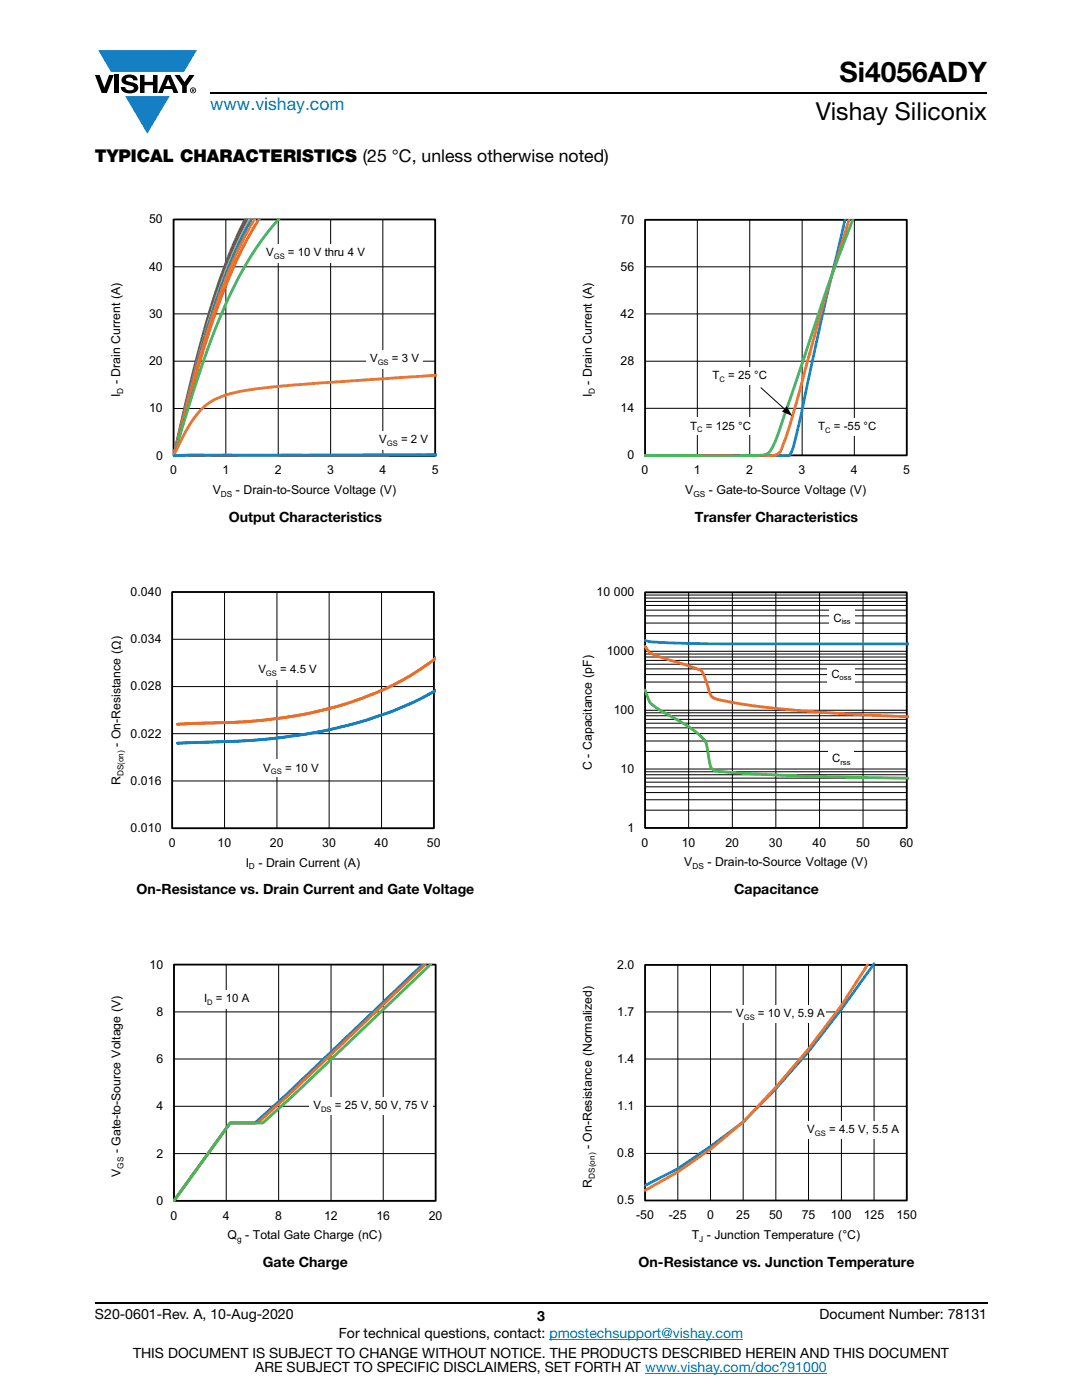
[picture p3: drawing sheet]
<svg xmlns="http://www.w3.org/2000/svg" width="216mm" height="279mm" viewBox="0 0 216 279" stroke-linecap="round" stroke-linejoin="round" font-family="sans-serif">
<g fill="#147fc3">
<path d="M19.6 10h19.7l-2.6 4.3h-1.1h-13.5z"/>
<path d="M25 19.2h8.9l-4.5 7.5z"/>
</g>
<g fill="#000">
<path d="M18.9 15h1l.9 2.5 1-2.5h.9l-1.4 3.6h-1zM22.9 15h.9v3.6h-.9zM24.6 15.3a2.1 2.1 0 0 1 2.8 .3l.1 .4h-.9a.79 .79 0 0 0-.7-.5 .79 .79 0 0 0-.8 .4l.3 .3 1 .2a1.08 1.08 0 0 1 1.2 1 1.08 1.08 0 0 1-1.1 1.2 1.73 1.73 0 0 1-2.4-1.2h.9a.96 .96 0 0 0 .8 .6 .96 .96 0 0 0 .9-.4 1.31 1.31 0 0 0-1.2-.6 1.03 1.03 0 0 1-1.1-.6 1.03 1.03 0 0 1 .2-1.1zM27.9 15h.9v1.3h1.7v-1.3h.9v3.6h-.9v-1.6h-1.7v1.6h-.9zM34.8 15h1.1l.9 1.4 1-1.4h1l-1.5 2.2v1.4h-.9v-1.4z"/>
<path d="M33.6 15.9l.5 1.3h-1.1zM33.1 15l-1.6 3.6h1l.3-.8h1.5l.3 .8h1l-1.6-3.6z"/>
<path d="M38.4 17.8h.2v.2h-.2zM38.3 17.7v.7h.1v-.3l.4 .3-.2-.3 .2-.2-.1-.2z"/>
<path d="M38.1 18a.46 .46 0 0 1 .9 0 .46 .46 0 0 1-.9 0zM37.9 18a.6 .6 0 0 0 1.2 0 .6 .6 0 0 0-1.2 0z"/>
</g>
<path d="M42 18.6h155M18.9 260h178.1" fill="none" stroke="#000" stroke-width=".36"/>
<path d="M109.6 267.3h38.7M128.7 274h36.3" fill="none" stroke="#007ec4" stroke-width=".2"/>
<path d="M34.6 53.2h52.2M45.1 43.8v47.2M55.5 43.8v47.2M66 43.8v47.2M76.4 43.8v47.2M34.6 72.1h52.2M34.6 62.6h52.2M34.6 91h52.2M34.6 81.5h52.2M34.6 91v-47.2h52.2v47.2" fill="none" stroke="#000" stroke-width=".2"/>
<path d="M34.6 43.8h52.2v47.1h-52.2z" fill="none" stroke="#000" stroke-width=".35"/>
<path d="M49 43.7l-1.8 3.7-1.8 4.2-1.9 5.2-1.7 5.4-3.1 11.6-4.1 17.1 52.6-.2" fill="none" stroke="#4e843e" stroke-width=".55"/>
<path d="M49.5 43.7l-1.8 3.6-1.8 4.1-3.5 9.7-3.2 11.5-4.6 18.3" fill="none" stroke="#b04324" stroke-width=".55"/>
<path d="M49.9 43.7l-2 3.8-1.8 4.2-1.5 3.8-2 5.7-2.9 9.6-5.1 20.1" fill="none" stroke="#51c4ce" stroke-width=".55"/>
<path d="M50.3 43.7l-1.8 3.3-2 4.4-1.8 4.3-1.8 5.2-3.4 11.4-4.9 18.6" fill="none" stroke="#2d5d9d" stroke-width=".55"/>
<path d="M50.8 43.7l-1.9 3.5-2.2 4.5-1.7 4.2-2.2 6.1-3.4 10.9-4.8 18" fill="none" stroke="#fec626" stroke-width=".55"/>
<path d="M51.7 43.7l-2.1 3.6-2.1 4-2 4.5-2.1 5.6-3.8 11.7-5 17.8" fill="none" stroke="#ee2d2d" stroke-width=".55"/>
<path d="M55.6 43.7l-2.6 3.2-2.7 3.9-2.5 4.2-2.7 5.6-2.3 5.5-2.2 6-6 18.8" fill="none" stroke="#48b85c" stroke-width=".55"/>
<path d="M87.2 74.9l-23.4 1.5-10.7 1a30.5 30.5 0 0 0-10.7 2.6 17.8 17.8 0 0 0-6.2 7.8l-1.6 3.1" fill="none" stroke="#f37229" stroke-width=".55"/>
<path d="M87.2 90.8h-48.7l-3.9 .1" fill="none" stroke="#1782c5" stroke-width=".55"/>
<g fill="#fff">
<path d="M52.3 48.7h21.4v3.8h-21.4z"/>
<path d="M73 69.9h11.4v3.8h-11.4z"/>
<path d="M74.9 86h11.3v3.8h-11.3z"/>
</g>
<path d="M34.3 118.1h52.3v47.2h-52.3zM44.8 118.1v47.2M55.3 118.1v47.2M65.7 118.1v47.2M76.1 118.1v47.2M34.3 137h52.3M34.3 127.6h52.3M34.3 155.9h52.3M34.3 146.4h52.3" fill="none" stroke="#000" stroke-width=".2"/>
<path d="M34.4 118.1h52.2v47.2h-52.2z" fill="none" stroke="#000" stroke-width=".35"/>
<path d="M86.9 137.9l-.3 .1a80.9 80.9 0 0 1-30.5 9.2 251.7 251.7 0 0 1-20.7 1.1" fill="none" stroke="#147fc3" stroke-width=".55"/>
<path d="M86.9 131.4l-1.1 .8a63.7 63.7 0 0 1-25.8 10.5l-3.4 .5a131 131 0 0 1-18.7 1.2l-2.5 .1" fill="none" stroke="#f16b22" stroke-width=".55"/>
<path d="M22.4 128.3a.92 .92 0 0 1 1.5 .1v-.4h.2v.6l-.3-.1a.71 .71 0 0 0-.8-.2 .71 .71 0 0 0-.5 .7 .81 .81 0 0 0 1.3-.1h.3v.7h-.2v-.5a.85 .85 0 0 1-1.2 .3 .85 .85 0 0 1-.3-1.1z" fill="#000"/>
<g fill="#fff">
<path d="M50.8 131.9h13.2v3.8h-13.2z"/>
<path d="M51.7 151.6h12.7v3.5h-12.7z"/>
</g>
<path d="M34.7 192.5h52.2v47.2h-52.2zM45.1 192.5v47.2M55.6 192.5v47.2M66.1 192.5v47.2M76.5 192.5v47.2M34.7 211.3h52.2M34.7 201.9h52.2M34.7 230.2h52.2M34.7 220.8h52.2" fill="none" stroke="#000" stroke-width=".2"/>
<path d="M34.7 192.5h52.2v47.1h-52.2z" fill="none" stroke="#000" stroke-width=".35"/>
<path d="M84.3 192.5l-27.2 25.9-6.2 5.7h-5l-11.2 15.5" fill="none" stroke="#147fc3" stroke-width=".55"/>
<path d="M84.8 192.5l-27.1 25.9-6.3 5.7h-5.5l-11.2 15.5" fill="none" stroke="#f16b22" stroke-width=".55"/>
<path d="M85.9 192.5l-27.2 25.9-6.3 5.7h-6.5l-11.2 15.5" fill="none" stroke="#48b74e" stroke-width=".55"/>
<g fill="#fff">
<path d="M39.9 197.5h10.6v3.8h-10.6z"/>
<path d="M61.7 219h24.6v3.5h-24.6z"/>
</g>
<path d="M128.7 43.9h52.2v47h-52.2zM128.7 53.3h52.2M139.1 43.9v47M149.6 43.9v47M160.1 43.9v47M170.5 43.9v47M128.7 72.1h52.2M128.7 62.6h52.2M128.7 81.5h52.2" fill="none" stroke="#000" stroke-width=".2"/>
<path d="M128.7 43.9h52.2v47h-52.2z" fill="none" stroke="#000" stroke-width=".35"/>
<path d="M168.6 43.8l-3.9 16.3-3.3 15.1a183.4 183.4 0 0 1-3.3 14.6l-.3 .6a1.02 1.02 0 0 1-1.4 .6l-2.1-.1h-25.6" fill="none" stroke="#1782c5" stroke-width=".55"/>
<path d="M169.4 43.8l-4.7 15.4-4.4 16.1a124.9 124.9 0 0 1-4.6 14.8 2.61 2.61 0 0 1-2.1 .9l-24.9-.1" fill="none" stroke="#f37229" stroke-width=".55"/>
<path d="M170.2 43.8l-5 13.3-9.4 27.9a16.1 16.1 0 0 1-2.4 5.4 4.9 4.9 0 0 1-3.2 .5h-21.5" fill="none" stroke="#48b85c" stroke-width=".55"/>
<g fill="#fff">
<path d="M136.9 83.3h13.8v3.6h-13.8z"/>
<path d="M141.4 73.3h12.4v3.5h-12.4z"/>
<path d="M162.5 83.4h13.2v3.5h-13.2z"/>
</g>
<g fill="none" stroke="#000" stroke-width=".2">
<path d="M151.8 77.3l5 4.5M128.7 119.4h52.2M128.7 118.8h52.2M128.7 118.2h52.2v47h-52.2zM137.4 118.2v47M146.1 118.2v47M154.8 118.2v47M163.5 118.2v47M172.2 118.2v47M128.7 138.2h52.2M128.7 136.1h52.2M128.7 134.6h52.2"/>
<path d="M128.7 133.5h52.2M128.7 132.6h52.2M128.7 131.8h52.2M128.7 131.1h52.2M128.7 130.5h52.2M128.7 126.4h52.2M128.7 124.3h52.2M128.7 122.9h52.2M128.7 121.8h52.2M128.7 120.8h52.2M128.7 120h52.2M128.7 130h52.2"/>
<path d="M128.7 159.6h52.2M128.7 158.2h52.2M128.7 157h52.2M128.7 156.1h52.2M128.7 155.3h52.2M128.7 154.6h52.2M128.7 154h52.2M128.7 150h52.2M128.7 147.9h52.2M128.7 146.4h52.2M128.7 145.3h52.2M128.7 144.3h52.2"/>
<path d="M128.7 143.6h52.2M128.7 142.8h52.2M128.7 142.3h52.2M128.7 153.5h52.2M128.7 141.7h52.2M128.7 161.7h52.2"/>
</g>
<path d="M157 81.1l1.1 1.9-2.1-.9z" fill="#000"/>
<path d="M128.7 118.2h52.2v47h-52.2z" fill="none" stroke="#000" stroke-width=".35"/>
<path d="M128.7 127.8l1.2 .3 2 .1 9 .3h40.3" fill="none" stroke="#147fc3" stroke-width=".55"/>
<path d="M128.7 129a5 5 0 0 0 3.5 2.3l6.4 2a2.24 2.24 0 0 1 2 1.7l.3 .9a8 8 0 0 0 1.3 3.3l.7 .3 3.8 .8 9 1.2 11.3 .9 14.2 .6" fill="none" stroke="#f16b22" stroke-width=".55"/>
<path d="M128.7 137.7a5.2 5.2 0 0 0 1.8 3.2l6.7 4a16.7 16.7 0 0 1 3.5 3l.3 .9 .5 3a2.2 2.2 0 0 0 1 1.9l.4 .2 3.5 .3 8.7 .5 26.1 .6" fill="none" stroke="#48b74e" stroke-width=".55"/>
<g fill="#fff">
<path d="M165.5 121.6h5v3.6h-5z"/>
<path d="M165.2 149.8h5.2v3.5h-5.2z"/>
<path d="M165.1 132.8h5.5v3.6h-5.5z"/>
</g>
<path d="M128.7 192.6h52.2v47h-52.2zM135.3 192.6v47M141.8 192.6v47M148.3 192.6v47M154.8 192.6v47M161.3 192.6v47M167.9 192.6v47M174.4 192.6v47M128.7 211.4h52.2M128.7 202h52.2M128.7 230.2h52.2M128.7 220.8h52.2" fill="none" stroke="#000" stroke-width=".2"/>
<path d="M128.7 192.6h52.2v47h-52.2z" fill="none" stroke="#000" stroke-width=".35"/>
<path d="M174.4 192.3l-6.5 9.1-6.6 8.5-6.5 7.4-6.5 6.6-6.5 4.9-6.5 4.4-6.6 3.4" fill="none" stroke="#1782c5" stroke-width=".55"/>
<path d="M173.1 192.6a171.3 171.3 0 0 1-24.8 31.3l-6.6 5.5-6.5 4.5-6.5 3.7" fill="none" stroke="#f37229" stroke-width=".55"/>
<g fill="#fff">
<path d="M160.3 223.7h19.2v3.6h-19.2z"/>
<path d="M146.1 200.6h18.6v3.6h-18.6z"/>
</g>
<text font-size="5.6" x="167.5" y="16.4">Si4056ADY</text>
<text font-size="4.9" x="162.8" y="24">Vishay Siliconix</text>
<text font-size="3.5" fill="#007ec4" x="42" y="21.9">www.vishay.com</text>
<text font-size="3.5" x="18.9" y="32.3">TYPICAL CHARACTERISTICS (25 °C, unless otherwise noted)</text>
<g font-size="2.8">
<text x="45.7" y="104.1">Output Characteristics</text>
<text x="138.7" y="104.1">Transfer Characteristics</text>
<text x="27.2" y="178.5">On-Resistance vs. Drain Current and Gate Voltage</text>
<text x="146.5" y="178.5">Capacitance</text>
<text x="52.4" y="252.8">Gate Charge</text>
<text x="127.4" y="252.8">On-Resistance vs. Junction Temperature</text>
<text x="18.9" y="263.3">S20-0601-Rev. A, 10-Aug-2020</text>
<text x="107.2" y="263.6">3</text>
<text x="163.6" y="263.3">Document Number: 78131</text>
<text x="67.6" y="267.1">For technical questions, contact: pmostechsupport@vishay.com</text>
<text x="26.5" y="271">THIS DOCUMENT IS SUBJECT TO CHANGE WITHOUT NOTICE. THE PRODUCTS DESCRIBED HEREIN AND THIS DOCUMENT</text>
<text x="50.9" y="273.8">ARE SUBJECT TO SPECIFIC DISCLAIMERS, SET FORTH AT www.vishay.com/doc?91000</text>
</g>
<g font-size="2.5">
<text x="29.8" y="44.6">50</text>
<text x="123.8" y="44.7">70</text>
<text x="29.8" y="54">40</text>
<text x="123.8" y="54.1">56</text>
<text x="29.8" y="63.5">30</text>
<text x="123.8" y="63.5">42</text>
<text x="24" y="76.7" transform="rotate(-90 24 76.7)">- Drain Current (A)</text>
<text x="29.8" y="72.9">20</text>
<text x="118.1" y="76.8" transform="rotate(-90 118.1 76.8)">- Drain Current (A)</text>
<text x="123.8" y="72.9">28</text>
<text x="24" y="79.3" transform="rotate(-90 24 79.3)">I</text>
<text x="29.8" y="82.3">10</text>
<text x="118.1" y="79.3" transform="rotate(-90 118.1 79.3)">I</text>
<text x="123.8" y="82.3">14</text>
<text x="31.1" y="91.7">0</text>
<text x="33.9" y="94.7">0</text>
<text x="44.4" y="94.7">1</text>
<text x="54.8" y="94.7">2</text>
<text x="65.3" y="94.7">3</text>
<text x="75.7" y="94.7">4</text>
<text x="86.2" y="94.7">5</text>
<text x="125.2" y="91.7">0</text>
<text x="128" y="94.6">0</text>
<text x="138.5" y="94.6">1</text>
<text x="148.9" y="94.6">2</text>
<text x="159.4" y="94.6">3</text>
<text x="169.8" y="94.6">4</text>
<text x="180.2" y="94.6">5</text>
<text x="42.4" y="98.6">V</text>
<text x="47.1" y="98.6">- Drain-to-Source Voltage (V)</text>
<text x="136.7" y="98.5">V</text>
<text x="141.4" y="98.5">- Gate-to-Source Voltage (V)</text>
<text x="26" y="118.9">0.040</text>
<text x="119" y="119">10 000</text>
<text x="24.1" y="127.8" transform="rotate(-90 24.1 127.8)">)</text>
<text x="26" y="128.4">0.034</text>
<text x="121.1" y="130.8">1000</text>
<text x="26" y="137.8">0.028</text>
<text x="122.5" y="142.5">100</text>
<text x="24.1" y="149.1" transform="rotate(-90 24.1 149.1)">- On-Resistance (</text>
<text x="26" y="147.2">0.022</text>
<text x="118.1" y="153.6" transform="rotate(-90 118.1 153.6)">C - Capacitance (pF)</text>
<text x="123.8" y="154.3">10</text>
<text x="24.1" y="156.7" transform="rotate(-90 24.1 156.7)">R</text>
<text x="26" y="156.7">0.016</text>
<text x="26" y="166.1">0.010</text>
<text x="125.2" y="166">1</text>
<text x="33.7" y="169">0</text>
<text x="43.4" y="169">10</text>
<text x="49" y="172.9">I</text>
<text x="51.6" y="172.9">- Drain Current (A)</text>
<text x="53.9" y="169">20</text>
<text x="64.3" y="169">30</text>
<text x="74.8" y="169">40</text>
<text x="85.2" y="169">50</text>
<text x="128" y="169">0</text>
<text x="136" y="169">10</text>
<text x="136.5" y="172.9">V</text>
<text x="141.1" y="172.9">- Drain-to-Source Voltage (V)</text>
<text x="144.7" y="169">20</text>
<text x="153.4" y="169">30</text>
<text x="162.1" y="169">40</text>
<text x="170.8" y="169">50</text>
<text x="179.5" y="169">60</text>
<text x="29.8" y="193.3">10</text>
<text x="123.2" y="193.4">2.0</text>
<text x="31.2" y="202.7">8</text>
<text x="123.2" y="202.8">1.7</text>
<text x="31.2" y="212.2">6</text>
<text x="123.2" y="212.2">1.4</text>
<text x="31.2" y="221.6">4</text>
<text x="123.2" y="221.6">1.1</text>
<text x="24.1" y="230.2" transform="rotate(-90 24.1 230.2)">- Gate-to-Source Voltage (V)</text>
<text x="31.2" y="231">2</text>
<text x="118.1" y="229.4" transform="rotate(-90 118.1 229.4)">- On-Resistance (Normalized)</text>
<text x="123.2" y="231">0.8</text>
<text x="24.1" y="234.9" transform="rotate(-90 24.1 234.9)">V</text>
<text x="118.1" y="237" transform="rotate(-90 118.1 237)">R</text>
<text x="31.2" y="240.4">0</text>
<text x="34" y="243.4">0</text>
<text x="44.5" y="243.4">4</text>
<text x="54.9" y="243.4">8</text>
<text x="64.7" y="243.4">12</text>
<text x="75.1" y="243.4">16</text>
<text x="85.6" y="243.4">20</text>
<text x="123.2" y="240.4">0.5</text>
<text x="126.9" y="243.3">-50</text>
<text x="133.5" y="243.3">-25</text>
<text x="141.1" y="243.3">0</text>
<text x="146.9" y="243.3">25</text>
<text x="153.4" y="243.3">50</text>
<text x="160" y="243.3">75</text>
<text x="165.8" y="243.3">100</text>
<text x="172.3" y="243.3">125</text>
<text x="178.9" y="243.3">150</text>
<text x="45.4" y="247.3">Q - Total Gate Charge (nC)</text>
<text x="138" y="247.2">T - Junction Temperature (°C)</text>
</g>
<g font-size="2.3">
<text x="53.1" y="51.1">V</text>
<text x="57.5" y="51.1">= 10 V thru 4 V</text>
<text x="73.8" y="72.3">V</text>
<text x="78.2" y="72.3">= 3 V</text>
<text x="142.2" y="75.7">T</text>
<text x="145.3" y="75.7">= 25 °C</text>
<text x="75.7" y="88.4">V</text>
<text x="80" y="88.4">= 2 V</text>
<text x="137.7" y="85.8">T</text>
<text x="140.9" y="85.8">= 125 °C</text>
<text x="163.3" y="85.8">T</text>
<text x="166.4" y="85.8">= -55 °C</text>
<text x="166.3" y="124.1">C</text>
<text x="51.5" y="134.3">V</text>
<text x="55.9" y="134.3">= 4.5 V</text>
<text x="165.9" y="135.3">C</text>
<text x="52.5" y="154">V</text>
<text x="56.9" y="154">= 10 V</text>
<text x="166" y="152.2">C</text>
<text x="40.7" y="200">I</text>
<text x="43.1" y="200">= 10 A</text>
<text x="146.9" y="203">V</text>
<text x="151.2" y="203">= 10 V, 5.9 A</text>
<text x="62.5" y="221.4">V</text>
<text x="66.8" y="221.4">= 25 V, 50 V, 75 V</text>
<text x="161.1" y="226.2">V</text>
<text x="165.4" y="226.2">= 4.5 V, 5.5 A</text>
</g>
<g font-size="1.7">
<text x="24.6" y="78.6" transform="rotate(-90 24.6 78.6)">D</text>
<text x="118.7" y="78.7" transform="rotate(-90 118.7 78.7)">D</text>
<text x="44.1" y="99.2">DS</text>
<text x="138.4" y="99.1">GS</text>
<text x="24.7" y="155" transform="rotate(-90 24.7 155)">DS(on)</text>
<text x="49.7" y="173.5">D</text>
<text x="138.2" y="173.5">DS</text>
<text x="24.7" y="233.2" transform="rotate(-90 24.7 233.2)">GS</text>
<text x="118.7" y="235.2" transform="rotate(-90 118.7 235.2)">DS(on)</text>
<text x="47.3" y="247.9">g</text>
<text x="139.5" y="247.8">J</text>
</g>
<g font-size="1.5">
<text x="54.6" y="51.6">GS</text>
<text x="75.4" y="72.8">GS</text>
<text x="143.6" y="76.3">C</text>
<text x="77.2" y="89">GS</text>
<text x="139.1" y="86.3">C</text>
<text x="164.6" y="86.3">C</text>
<text x="167.9" y="124.6">iss</text>
<text x="53.1" y="134.9">GS</text>
<text x="167.5" y="135.8">oss</text>
<text x="54.1" y="154.5">GS</text>
<text x="167.7" y="152.7">rss</text>
<text x="41.3" y="200.5">D</text>
<text x="148.4" y="203.6">GS</text>
<text x="64.1" y="222">DS</text>
<text x="162.6" y="226.7">GS</text>
</g>
</svg>
